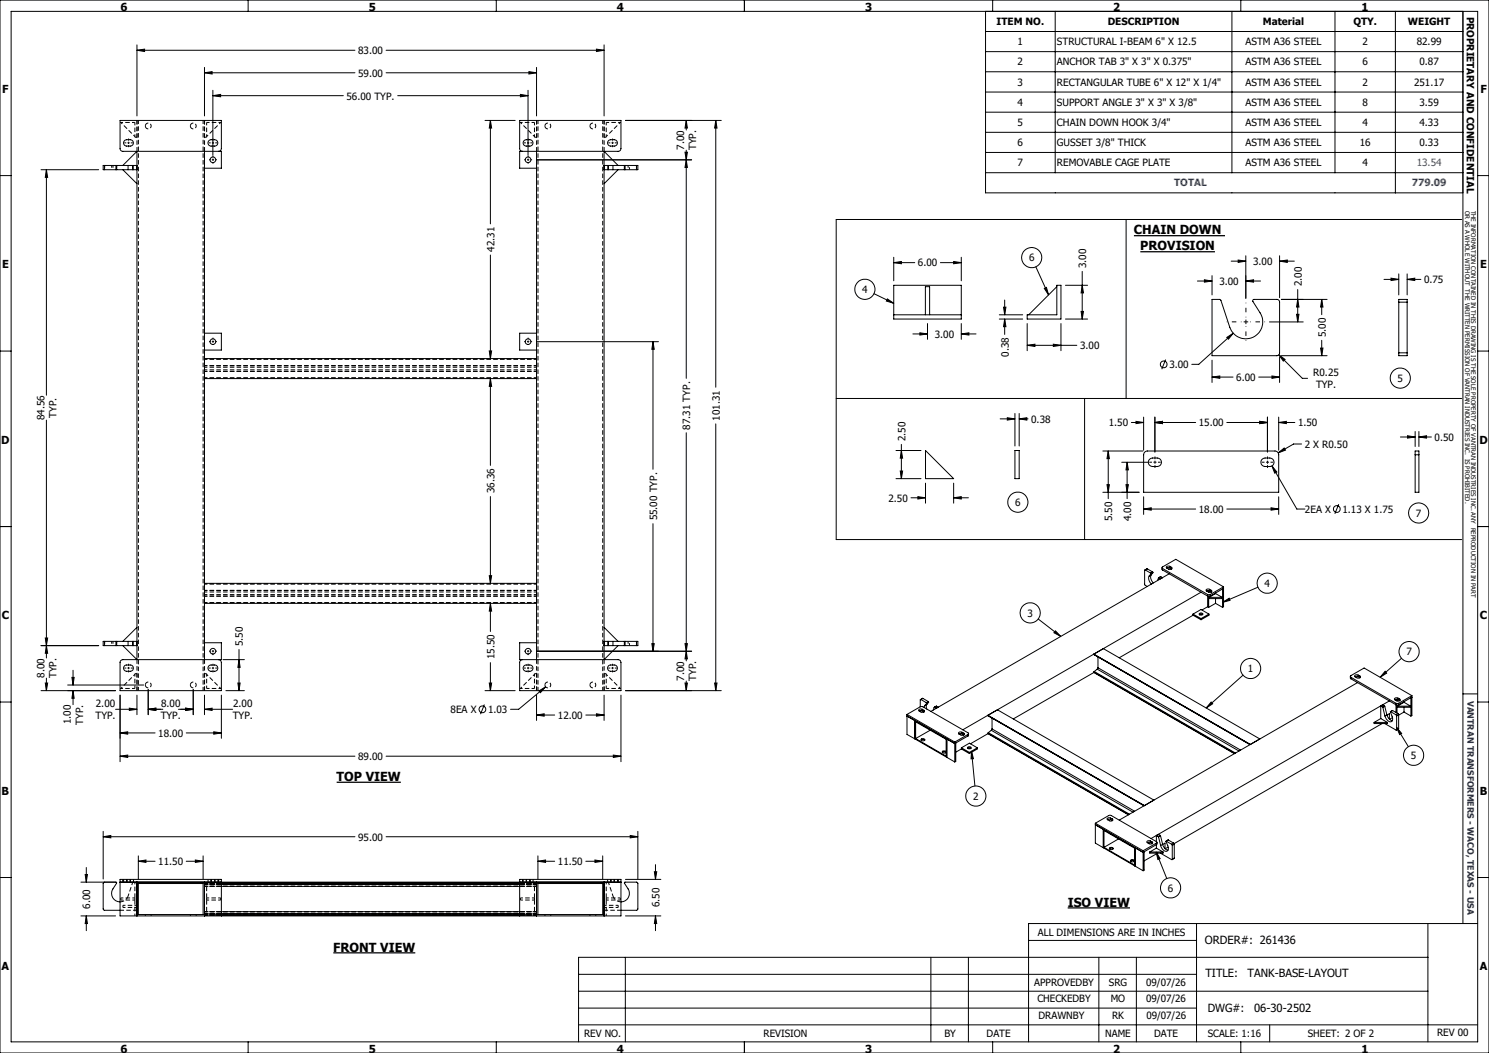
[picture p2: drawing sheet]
<svg xmlns="http://www.w3.org/2000/svg" width="420mm" height="297mm" viewBox="0 0 420 297" stroke-linecap="round" stroke-linejoin="round" font-family="sans-serif">
<g fill="none" stroke="#000" stroke-width=".28" stroke-dasharray="1.3 .6" stroke-dashoffset=".4" stroke-linecap="butt">
<path d="M34.7 248v.8M34.7 248.8v-.8M34.9 248v.8M35.8 248.8v-.8M36.8 248.8v-.8M37.6 248.8v-.8M58.7 248v.8M59.6 248.8v-.8M60.6 248.8v-.8M61.5 248.8v-.8M61.7 248.8v-.8M61.7 248v.8"/>
<path d="M147.4 248.8v-.8M147.4 248v.8M147.6 248v.8M148.5 248v.8M148.5 248.8v-.8M149.5 248v.8M149.5 248.8v-.8M150.4 248.8v-.8M171.4 248v.8M172.3 248v.8M172.3 248.8v-.8M173.3 248v.8"/>
<path d="M173.3 248.8v-.8M174.2 248.8v-.8M174.4 248v.8M174.4 248.8v-.8"/>
</g>
<g fill="none" stroke="#000" stroke-width=".28" stroke-dasharray="1.3 .6" stroke-dashoffset=".5" stroke-linecap="butt">
<path d="M33.9 34.5h4.1M38 34.5v4.2M58.3 34.5h4.2M58.3 38.7v-4.2M146.6 34.5h4.2M150.8 34.5v4.2M171 34.5h4.2M171 38.7v-4.2M151.4 101.3h-93.7M151.4 106.6h-93.7M151.4 103.6h-93.7M151.4 103.1h-93.7"/>
<path d="M151.4 104.3h-93.7M151.4 104.8h-93.7M151.4 164.7h-93.7M151.4 170h-93.7M151.4 167h-93.7M151.4 166.5h-93.7M151.4 167.7h-93.7M151.4 168.1h-93.7M38 194.2h-4.1M38 190v4.2M58.3 194.2v-4.2M62.5 194.2h-4.2"/>
<path d="M150.8 194.2h-4.2M150.8 190v4.2M171 194.2v-4.2M175.2 194.2h-4.2M36.1 252.7l1.3-3.8M151.4 257.1h-93.7M151.4 250h-93.7M151.4 257.7h-93.7M151.4 249.5h-93.7M151.4 258h-93.7M151.4 249.2h-93.7M151.4 258.2h-93.7"/>
<path d="M151.4 248.9h-93.7M172.9 252.7l-1.3-3.8"/>
</g>
<g fill="none" stroke="#000" stroke-width=".28" stroke-dasharray="1.3 .6" stroke-dashoffset=".2" stroke-linecap="butt">
<path d="M38.6 38.7v-4.8M39 33.9v160.9M57.3 33.9v160.9M57.7 33.9v4.8M151.4 38.7v-4.8M151.8 33.9v160.9M170 33.9v160.9M170.4 33.9v4.8M38.6 194.8v-4.8M57.7 190v4.8M151.4 194.8v-4.8M170.4 190v4.8"/>
<path d="M33.9 256.7h4.7M62.5 257.7h-4.8M62.5 258.2h-4.8M62.5 258h-4.8M62.5 248.9h-4.8M62.5 249.2h-4.8M62.5 249.5h-4.8M62.5 257.1h-4.8M62.5 250h-4.8M146.6 257.7h4.8M151.4 258.2h-4.8M151.4 258h-4.8"/>
<path d="M151.4 248.9h-4.8M151.4 249.2h-4.8M151.4 257.7h-4.8M151.4 249.5h-4.8M151.4 257.1h-4.8M151.4 250h-4.8M175.2 256.7h-4.8"/>
</g>
<g fill="none" stroke="#000" stroke-width=".28" stroke-dasharray="1.3 .6" stroke-dashoffset=".6" stroke-linecap="butt">
<path d="M29.5 46.6v1.2M31.5 46.6v1.2M31.9 46.6v1.2M32.9 46.6v1.2M176.2 46.6v1.2M177.2 46.6v1.2M177.5 47.8v-1.2M179.5 46.6v1.2M29.5 180.9v1.2M31.5 180.9v1.2M31.9 180.9v1.2M32.9 180.9v1.2"/>
<path d="M176.2 180.9v1.2M177.2 180.9v1.2M177.5 182.1v-1.2M179.5 180.9v1.2M34.1 253.9h3.9M34.1 253.3h3.9M34.7 255.3h3.9M34.7 255.9h3.9M38 258.3v-9.5M58.3 258.3v-9.5M58.3 253.9h4M58.3 253.3h4"/>
<path d="M146.8 253.3h4M146.8 253.9h4M150.8 258.3v-9.5M171 258.3v-9.5M171 253.3h4M171 253.9h4M174.4 255.3h-4M174.4 255.9h-4"/>
</g>
<g fill="none" stroke="#000" stroke-width=".28" stroke-dasharray="1.3 .6" stroke-linecap="butt">
<path d="M38 38.7h.6M41 35.5a.82 .82 0 0 1 1.2-.7 .82 .82 0 0 1 .1 1.4 .82 .82 0 0 1-1.3-.5v-.2M53.7 35.5a.82 .82 0 0 1 1.2-.7 .82 .82 0 0 1 .1 1.4 .82 .82 0 0 1-1.3-.5v-.2M57.7 38.7h.6M150.8 38.7h.6M153.7 35.5a.82 .82 0 0 1 1.2-.7 .82 .82 0 0 1 .1 1.4 .82 .82 0 0 1-1.3-.5v-.2M166.4 35.5a.82 .82 0 0 1 1.2-.7 .82 .82 0 0 1 .1 1.4 .82 .82 0 0 1-1.3-.5v-.2M170.4 38.7h.6M38.6 190h-.6M41 193.2a.82 .82 0 0 1 1.2-.7 .82 .82 0 0 1 .1 1.3 .82 .82 0 0 1-1.3-.5v-.1M53.7 193.2a.82 .82 0 0 1 1.2-.7 .82 .82 0 0 1 .1 1.3 .82 .82 0 0 1-1.3-.5v-.1M58.3 190h-.6"/>
<path d="M151.4 190h-.6M153.7 193.2a.82 .82 0 0 1 1.2-.7 .82 .82 0 0 1 .1 1.3 .82 .82 0 0 1-1.3-.5v-.1M166.4 193.2a.82 .82 0 0 1 1.2-.7 .82 .82 0 0 1 .1 1.3 .82 .82 0 0 1-1.3-.5v-.1M171 190h-.6M34.1 253.3v.6M34.7 255.3v.6M37.6 248.8l-.2 .1M38 253.3v.6M41 257.9v.4M42.6 258.3v-.4M53.7 257.9v.4M55.3 258.3v-.4"/>
<path d="M58.3 253.3v.6M59.3 257.7v.6M60.9 258.3v-.6M62.3 253.3v.6M146.8 253.3v.6M148.2 257.7v.6M149.8 258.3v-.6M150.8 253.3v.6M153.7 257.9v.4M155.3 258.3v-.4M166.4 257.9v.4M168 258.3v-.4"/>
<path d="M171 253.3v.6M171.5 248.8l.1 .1M174.4 255.3v.6M175 253.3v.6"/>
</g>
<path d="M38.6 33.9v8.8M57.7 33.9v8.8M151.4 33.9v8.8M170.4 33.9v8.8M38.6 186v8.8M57.7 186v8.8M151.4 186v8.8M170.4 186v8.8M36.1 252.7l-.7 1.1-1.5 .6M172.9 252.7l.8 1.1 1.5 .6" fill="none" stroke="#000" stroke-width=".28" stroke-dasharray="1.3 .6" stroke-dashoffset=".1" stroke-linecap="butt"/>
<g fill="none" stroke="#000" stroke-width=".28">
<path d="M0 0h420v297h-420zM3.1 3.2h413.7v290.7h-413.7zM38.6 14.2l2.2-.3v.6zM38.6 12.7v20M38.6 14.2h61.5M57.7 19v13.7M70 0v3.2M108.9 14.2h61.5M140 0v3.2M151.3 19v13.7M168.2 13.9l2.2 .3-2.2 .3zM170.4 12.7v20"/>
<path d="M210 0v3.2M278 3.2v51.2h134.6M278 8.9h134.6M278 14.6h134.6M280 0v3.2M297.6 3.2v45.5M347.5 3.2v45.5M350 0v3.2M376.6 3.2v45.5M393.6 3.2v51.2M412.6 3.2v257.3M35.1 39.7l.6-.3h1a.9 .9 0 0 1 .9 .9 .9 .9 0 0 1-.9 .9h-1.1l-.5-.2-.2-.5z"/>
<path d="M57.7 20.5l2.1-.3v.7zM57.7 20.5h42.4M58.9 39.7l.6-.3h1a.9 .9 0 0 1 1 .9 .9 .9 0 0 1-1 .9h-1.1l-.5-.2-.2-.5zM60 27l2.2-.4v.7zM60 25.5v18.3M60 27h36.8M108.9 20.5h42.4M112.2 27h36.7M136.8 34h8.5M138.3 34l.4 2.1h-.7zM138.3 34v29.1M146.8 26.6l2.1 .4-2.1 .3z"/>
<path d="M147.8 39.7l.6-.3h1a.9 .9 0 0 1 1 .9 .9 .9 0 0 1-1 .9h-1.1l-.5-.2-.2-.5zM148.9 25.5v18.3M149.2 20.2l2.1 .3-2.1 .4zM171.6 39.7l.7-.3h.9a.9 .9 0 0 1 1 .9 .9 .9 0 0 1-1 .9h-1.1l-.5-.2-.2-.5zM176.4 34h27M193.6 34l.3 2.1h-.7zM193.6 34v2.7M201.9 34l.3 2.1h-.6zM201.9 34v75.2M278 20.2h134.6M278 26h134.6M278 31.6h134.6"/>
<path d="M278 37.3h134.6M0 49.5h3.1M11.6 47.9h16.2M13.1 47.9l.3 2.1h-.6zM13.1 47.9v63.6M29.5 46.7h-.4v1.2h.4M29.5 46.7h3.2M29.5 47.9h3.2M29.5 46.7v1.2M32.7 47.9h.2M32.7 46.7h.2M32.7 46.7v1.2"/>
<path d="M32.9 47.9h3.2M32.9 46.7h3.2M32.9 46.7v1.2M34.6 46.7l4-4v143.4l-4-4M34.6 47.9l4 3.9M36.1 46.7h1.3M36.1 47.9h1.3M36.1 46.7v1.2M37.4 47.9h.2M37.4 46.7h.2M37.4 46.7v1.2M37.6 46.7h1"/>
<path d="M37.6 47.9h1M37.6 46.7v1.2M57.7 42.7v143.4M61.6 42.7l.6-.2 .2-.6v-7.9h-28.5v8l.4 .6 28.1 .1v4.7h-4.7M147.4 42.7l-.5-.2-.3-.5v-8h28.6v7.9l-.4 .7-28.2 .1v4.7h4.7M151.3 42.7v143.4M151.3 45.1h43.8M170.4 46.7h1M170.4 47.9h1M171.4 46.7h.2M171.4 47.9h.2M171.4 46.7v1.2"/>
<path d="M171.6 46.7v1.2M171.6 46.7h1.3M171.6 47.9h1.3M172.9 46.7h3.2M172.9 47.9h3.2M172.9 46.7v1.2M174.3 46.7l-3.9-4v143.4l3.9-4M174.3 47.9l-3.9 3.9M176.1 46.7h.2M176.1 47.9h.2M176.1 46.7v1.2M176.3 46.7v1.2"/>
<path d="M176.3 46.7h3.2M176.3 47.9h3.2M179.5 46.7h.4v1.2h-.4M179.5 46.7v1.2M193.2 42.9h.7l-.3 2.2zM193.6 45.1l.3 2.1h-.7zM193.6 42.4v64.3M278 43h134.6M278 48.7h134.6M416.8 49.5h3.2M138.3 71.9v29.2M252.1 74.1l2.1-.3v.6z"/>
<path d="M252.1 72.6v6.6M252.1 74.1h5.9M265.3 74.1h5.8M269 73.8l2.1 .3-2.1 .3zM271.1 72.6v6.6M292.2 75.2l3.6 8M305.3 76.5v13.5M317.6 61.9v50.5M337.7 79.3h4.2M339.7 78.9l2.2 .4-2.2 .3zM341.9 77.7v5.5M347.3 73.7h4.1"/>
<path d="M349.2 73.3l2.2 .4-2.2 .3zM351.4 79.3l2.2-.4v.7zM351.4 72.1v12M351.4 79.3h4.2M360.9 73.7l2.2-.4v.7zM360.9 72.1v11.9M360.9 73.7h4.2M390.4 78.8h4.1M392.4 78.5l2.1 .3-2.1 .3zM394.5 77.3v5.9M396.9 78.8l2.2-.3v.6zM396.9 77.3v5.9"/>
<path d="M396.9 78.8h3.9M412.3 61.9h-176.4v90.3h176.4M0 99h3.1M57.7 94h4.7v4.7h-4.7M138 99h.7l-.4 2.1zM151.3 94h-4.7v4.7h4.7M151.3 96.4h34.4M184.2 96.4l.3 2.1h-.6zM184.2 96.4v36M246.5 82.8l5.6 2.7M250.3 84.3l1.8 1.2-2.1-.6zM252.1 80.5h19v9.5h-19z"/>
<path d="M252.1 88.8h19M257.5 94.2h4.1M259.5 93.9l2.1 .3-2.1 .3zM261 88.8v-7.9h1.2v7.9M261.6 91.3v4.4M271.1 94.2l2.2-.3v.6zM271.1 91.3v4.4M271.1 94.2h4.2M281.9 90h6.6M281.9 88.8h6.6M283.1 86.6h.6l-.3 2.2zM283.4 90l.3 2.1h-.6z"/>
<path d="M283.4 84.6v4.2M283.4 90v4.3M289.7 97.4l2.2-.3v.6zM289.7 88.8h8.4v-8.3h1.2v9.5h-9.6zM289.7 91.3v7.6M289.7 97.4h14M294.6 81.3l.6-.2 .6 2.1zM297.1 97.1l2.2 .3-2.2 .3zM298.1 80.9l-7.9 7.9M299.3 91.3v7.6M300.5 90h6.3M300.5 80.5h6.3"/>
<path d="M304.9 87.8h.7l-.3 2.2zM305.3 80.5l.3 2.1h-.7zM341.9 84.5l2.4 .1 2.6 7.7a4.8 4.8 0 0 0 6.6 2.8 4.8 4.8 0 0 0 1.9-6.9l-2.1-3.2 .2-.5h6.8l.6 .4v14.8l-.3 .5-18.7 .1zM346 95.2l1.9-1.2-1.4 1.7zM347.9 94l-9.8 8.8h-1.9M358.1 90.8h9.5M361.4 84.5h12.9M365.7 88.6h.7l-.4 2.2zM366 84.5l.4 2.1h-.7zM366 81.7v9.1M372.5 98.2h.7l-.4 2.1zM372.8 84.5l.4 2.1h-.7z"/>
<path d="M372.8 84.5v4.3M372.8 96v4.3M394.5 99.5v.8h2.4v-.8M394.5 85.2v-.7h2.4v.7M394.5 85.2v14.3M394.5 99.5h2.4M394.5 85.2h2.4M396.9 85.2v14.3M416.8 99h3.2M13.1 118.5v67.1M57.7 101.1h93.6M57.7 106.8h93.6"/>
<path d="M138.3 106.8l.4 2.2h-.7zM138.3 106.8v24.5M201.9 119.6v75.2M235.9 112.4h176.4M282.1 118.1h4.2M284.1 117.8l2.2 .3-2.2 .4zM286.3 116.6v9.2M287.5 118.1l2.1-.3v.7zM287.5 116.6v9.2M287.5 118.1h2.5M305.9 112.4v39.8M319.1 119.2h3.5"/>
<path d="M320.4 118.8l2.2 .4-2.2 .3zM322.6 117.6v9.4M325.8 119.2l2.1-.4v.7zM325.8 117.6v9.9M325.8 119.2h11.5M328.8 101.4l-1.1 2.7M341.9 106.4l2.2-.4v.7zM341.9 101.6v6.3M341.9 106.4h5.9M346 119.2h11.5M355 106.4h5.9M355.4 118.8l2.1 .4-2.1 .3z"/>
<path d="M357.5 117.6v9.9M358.8 106l2.1 .4-2.1 .3zM360.7 119.2l2.1-.4v.7zM360.7 117.6v9.4M360.7 119.2h4.5M360.7 100.1l1.8 1.3-.5 .4zM360.7 100.1l6.6 6.6h1.5M360.9 100.8v7.1M361.4 100.3h12.9M193.6 122.1v64.3M252.7 135h7.1M252.7 127.1h7.1"/>
<path d="M253.9 132.9h.7l-.4 2.1zM254.2 127.1l.4 2.1h-.7zM254.2 125.3v9.7M261.1 127.1l7.9 7.9h-7.9zM261.1 136.3v5.6M269 136.3v5.6M286.3 127.1h1.2v7.9h-1.2zM311.1 138.8h10.2M311.1 127.2h11.3M312.2 136.7h.7l-.3 2.1zM312.6 127.2l.3 2.2h-.7zM312.6 127.2v13.4"/>
<path d="M316.4 130.4h7.4M317.6 136.7h.7l-.4 2.1zM317.9 130.4l.4 2.1h-.7zM317.9 130.4v10.2M322.8 127.6l.7-.4h36.1a1.07 1.07 0 0 1 1.1 1.1v10.5h-38.1v-10.5zM324.1 129.7l.6-.4 1.7-.1a1.2 1.2 0 0 1 1.2 1.2 1.2 1.2 0 0 1-1.2 1.2l-1.5-.1a1.18 1.18 0 0 1-.8-1.8zM355.9 129.7l.6-.4 1.7-.1a1.2 1.2 0 0 1 1.2 1.2 1.2 1.2 0 0 1-1.2 1.2l-1.5-.1a1.18 1.18 0 0 1-.8-1.8zM358.8 131.4l1.4 1.7-.6 .4zM358.8 131.4l7 12.2h2.3M360.5 127.7l1.7-1.3 .4 .6zM367.1 125.2h-2.2l-4.4 2.5M395 123.3h4.2"/>
<path d="M397 122.9l2.2 .4-2.2 .3zM399.2 128.3v-1.1h1v1.1M399.2 128.3v10.5h1v-10.5M399.2 121.7v4.2M399.2 128.3h1M400.2 123.3l2.2-.4v.7zM400.2 121.7v4.2M400.2 123.3h3.6M0 148.5h3.2M138.3 140v24.5M184.2 147.7v36M257 140.4h4.1"/>
<path d="M258.9 140.1l2.2 .3-2.2 .4zM269 140.4l2.1-.3v.7zM269 140.4h4.2M322.6 143.6l2.1-.4v.7zM322.6 140.1v5M322.6 143.6h14.7M330 159.7a.53 .53 0 0 0-.7-.1 .53 .53 0 0 0-.2 .6l.5 .3a.49 .49 0 0 0 .7 .2 .49 .49 0 0 0 .1-.7M330 159.7l.4 .3M330 159.7v.5M346 143.6h14.7M358.5 143.2l2.2 .4-2.2 .3zM360.7 140.1v5"/>
<path d="M377.6 142.2l-1.1 2.7M416.8 148.5h3.2M12.8 179.9h.6l-.3 2.2zM38.6 176.9l-4 4M57.7 170.2h93.6M57.7 164.5h93.6M138 162.4h.7l-.4 2.1zM138.3 170.2l.4 2.2h-.7zM138.3 170.2v7.9M170.4 176.9l3.9 4M292.8 174.6l6.4 4.9M297.7 177.9l1.5 1.6-1.9-1z"/>
<path d="M323.5 160.4h.1M323.6 160.4l-.7 .4M323.6 160.4l1.5 .9M324.2 162.5a1.94 1.94 0 0 0 .6 2.2M324.6 161.6l-1.7-.8v4l.7 .6M324.6 161.6v.3M324.6 161.9l-.4 .6M324.7 162.1a1.94 1.94 0 0 0 .6 2.3M324.7 162.1l-.5 .4M325.1 161.3l.1 .2M325.1 161.3l-.5 .3M325.2 161.5l-.6 .4"/>
<path d="M325.2 161.5l-.5 .6M326.8 163h.1M326.8 163l-.3 .8M327.4 162.7l-.6 .3M327.4 162.7l.5 .2-.6 .4-.5-.3M327.8 160.1l.1 .7M327.9 160.3l-.1-.3 3.8-2.2 13.5 7.7M327.9 160.8l12.7 7.3h.8M327.9 160.3l12.7 7.4M327.9 160.3v.5M329.1 160.2h.9M329.8 161.9l-67.2 38.8"/>
<path d="M330 160.2l.4 .2M330.4 160v.4M330.4 160.4l.1 .1M336.5 173.5l-20.8 12M336.5 173.2l2.3-1.3 2.2 1.3M336.5 173.2l2.3 1.3M336.5 173.5l2.3 1.3M336.5 173.2v.3M338.3 173a.45 .45 0 0 1 .6-.2 .45 .45 0 0 1 .2 .6 .47 .47 0 0 1-.5 .1 .47 .47 0 0 1-.3-.5zM338.3 173.4l.3-.2 .6 .2M338.8 167l-67.2 38.8M338.8 174.5v.3"/>
<path d="M340.6 167.7h.8M340.6 166.6v.3M340.6 167.7v3.4M340.6 171.1l-1.5 .9M340.6 171.1l.3 .2M340.9 166.6v.4M340.9 168.2v3.1M341 173.2l-2.2 1.3M341 173.2v.3l-2.2 1.3M341 168.5v.3h3.8v-.3M341 168.5h3.8M341.2 166.2a.49 .49 0 0 0-.7-.2 .49 .49 0 0 0-.1 .7l.4 .3a.52 .52 0 0 0 .6 .1 .52 .52 0 0 0 .3-.6"/>
<path d="M341.2 166.6l-.9 .1M341.2 166.6l.5 .3M341.2 166.2l.5 .3M341.2 166.2v.4M341.4 167.7v.4M341.4 168.1l3.7-2.2-.3 .2v5.2M341.7 166.5v.4M341.7 166.9v.1M342.9 167.2v.2M342.9 168.8v1.4M342.9 170.2l-2 1.1M342.9 170.2l1.9 1.1"/>
<path d="M342.9 167.4l1.9 1.1M342.9 167.4l-1.9 1.1M344.8 169.9l1.9-1.2 .3 .6zM345.1 165.5l-3.7 2.2M345.1 165.5v5.6l-.3 .2M354.8 165.6l-10 4.3M0 198h3.1M11.6 194.8h21M11.6 182.1h16.2M12.8 192.6h.6l-.3 2.2zM13.1 182.1l.3 2.2h-.6zM13.1 191.3v3.5"/>
<path d="M19.1 193.2h21.4M20.3 191.1h.6l-.3 2.1zM20.6 194.8l.3 2.2h-.6zM20.6 189.1v4.1M20.6 194.8v4M29.5 180.9h-.4v1.2h.4M29.5 182.1h3.2M29.5 180.9h3.2M29.5 180.9v1.2M32.7 182.1h.2M32.7 180.9h.2M32.7 180.9v1.2"/>
<path d="M32.9 182.1h3.2M32.9 180.9h3.2M32.9 180.9v1.2M33.9 196.1v18.7M35.1 187.8l.5-.2h1.1a.88 .88 0 0 1 .9 .9 .88 .88 0 0 1-.9 .8h-1.1l-.5-.2-.2-.5zM36.1 182.1h1.3M36.1 180.9h1.3M36.1 180.9v1.2M36.5 199.7l2.1 .4-2.1 .3zM37.4 182.1h.2M37.4 180.9h.2M37.4 180.9v1.2"/>
<path d="M37.6 182.1h1M37.6 180.9h1M37.6 180.9v1.2M38.6 196.1v5.5M41.8 194.5v7.1M52.4 199.7l2.1 .4-2.1 .3zM54.5 194.5v7.1M57.7 181.3h4.7v4.8l-28.1 .1-.4 .5v8.1h28.5v-7.9a.78 .78 0 0 0-.8-.8M57.7 196.1v5.5M58.9 187.8l.5-.2h1.1a.88 .88 0 0 1 1 .9 .88 .88 0 0 1-1 .8h-1.1l-.5-.2-.2-.5zM62.4 196.1v12.1M62.9 186.1h6"/>
<path d="M63.7 194.8h5.2M67.1 192.6h.6l-.3 2.2zM67.4 186.1l.3 2.1h-.6zM67.4 183.2v11.6M136.6 198.7l-1.1 2.7M136.8 194.8h8.5M138 192.6h.7l-.4 2.2zM138.3 186.9v7.9M147.8 187.8l.5-.2h1.1a.88 .88 0 0 1 1 .9 .88 .88 0 0 1-1 .8h-1.1l-.5-.2-.2-.5zM151.3 181.3h-4.7v4.8h27.9a.73 .73 0 0 1 .7 .8v7.9h-28.6v-8.1l.2-.4 .6-.2M151.3 196.1v7.1M151.3 183.7h43.8"/>
<path d="M152 194.9l1.9-1.2-1.5 1.7zM153.9 193.7l-7.6 6.4h-2.3M170.4 196.1v7.1M170.4 182.1h1M170.4 180.9h1M171.4 182.1h.2M171.4 180.9h.2M171.4 180.9v1.2M171.6 187.8l.5-.2h1.1a.88 .88 0 0 1 1 .9 .88 .88 0 0 1-1 .8h-1.1l-.5-.2-.2-.5zM171.6 182.1h1.3M171.6 180.9h1.3M171.6 180.9v1.2"/>
<path d="M172.9 182.1h3.2M172.9 180.9h3.2M172.9 180.9v1.2M175.2 196.1v18.7M176.1 182.1h.2M176.1 180.9h.2M176.1 180.9v1.2M176.3 180.9v1.2M176.3 182.1h3.2M176.3 180.9h3.2M176.4 194.8h27M179.5 180.9h.4v1.2h-.4"/>
<path d="M179.5 180.9v1.2M183.9 181.5h.6l-.3 2.2zM193.2 181.5h.7l-.3 2.2zM193.2 192.6h.7l-.3 2.2zM193.6 183.7l.3 2.1h-.7zM193.6 192.1v2.7M201.6 192.6h.6l-.3 2.2zM259.6 199.4h.7l12.7 7.3 .2 .1-.2 .3M259.6 199.4l-3.8 2.1M259.8 197.3l-.2 .1v2M259.8 197.3l1.5 .9M260.3 197l-.7 .3"/>
<path d="M260.3 197l-.5 .3M260.3 197l1.5 .9M260.9 199l-.2 .6M261.3 198.2l.1 .2M261.4 198.4l-.5 .6M261.4 198.6l-.1 .4 .1 1M261.4 198.6l-.5 .4M261.8 197.9l.1 .2M261.8 197.9l-.5 .3M261.9 198.1l-.5 .3M261.9 198.1l-.5 .5M263.5 199.5l-.3 .8"/>
<path d="M264.1 199.2h.1M264.1 199.2l.5 .3-.5 .3-.6-.3M264.1 199.2l-.6 .3M308.5 184.6h.1M308.5 184.6l44.1 25.4M308.5 189.7l-22.7 13.1M308.5 189.6v.1M308.5 189.7l39.7 22.9M308.5 189.6l39.8 22.9M308.6 189.4l-.1 .2M308.6 189.4l39.9 23M309.5 188.7l-.9 .7"/>
<path d="M309.5 188.7l40 23.1M309.7 188.3l-.2 .4M309.7 185.3v3M309.7 188.3l40.2 23.3M311.2 182.9l44.2 25.5-2.7 1.6-44.2-25.4M341.6 198l.5 .5-1.9 1.2zM350.6 190.4l-10.4 9.3M380.9 190.8l.1 .6M381 191l-.1-.1 .1-.3 3.8-2.2 13.5 7.8M381 191.4l12.8 7.4h.7M381 191l12.8 7.4M381 191v.4"/>
<path d="M382.9 192.5l-67.2 38.8M383.1 190.4a.49 .49 0 0 0-.7-.2 .49 .49 0 0 0-.1 .7l.4 .3a.49 .49 0 0 0 .7 .1 .49 .49 0 0 0 .2-.6M383.1 190.8l-.9 .1M383.1 190.4l.5 .3M383.1 190.4v.4M383.1 190.8l.5 .3M383.6 190.7v.4M383.6 191.1v.1M389.5 199.1v3.6M389.5 199.1l.5 .3M390 199.4l.1 .1M390.1 199.5l.5 2.4"/>
<path d="M390.5 199.1l.1 .1M390.5 199.1l-.5 .3M390.5 199.1l-.5-.3-.5 .3M390.6 199.2l-.5 .3M390.6 199.2l.6 2.4M390.7 189.3l.4 .6-1.8 1.1zM391.9 197.7l-67.2 38.8M393.8 198.4h.7M393.8 197.2v.4M393.8 198.4v2.5M394.1 197.2v.5M394.1 198.9v2.2"/>
<path d="M394.2 199.2v.3h3.7v-.3M394.2 199.2h3.7M394.3 196.9a.52 .52 0 0 0-.6-.1 .52 .52 0 0 0-.3 .5l.1 .1M394.3 197.3l-.8 .1M394.3 196.9l.5 .3M394.3 196.9v.4M394.3 197.3l.5 .3M394.5 198.4v.4M394.5 198.8l3.8-2.2-.3 .2v5.2M394.8 197.2a.41 .41 0 0 1 0 .6 .41 .41 0 0 1-.6-.1l-.7-.3M394.8 197.2v.4M394.8 197.6h.1"/>
<path d="M395.3 185.7l-6 5.3M396 197.9v.2M396 199.5v1.3M396 198.1l1.9 1.1M396 198.1l-1.8 1.1M398.3 196.2l-3.8 2.2M398.3 196.2v5.6l-.3 .2M412.6 195.7h4.2M416.8 198h3.2M32.6 200.1h6M33.9 206.7l2.1-.3v.7zM33.9 213.3l2.1-.3v.6z"/>
<path d="M33.9 206.7h9.8M33.9 213.3h66.2M41.8 200.1l2.2-.4v.7zM41.8 200.1h4.1M50.3 200.1h4.2M52.5 206.7h9.9M57.7 200.1l2.1-.4v.7zM57.7 200.1h7.9M60.3 206.4l2.1 .3-2.1 .4zM108.9 213.3h66.3M151.3 201.7l2.2-.4v.7zM151.3 201.7h5.2"/>
<path d="M165.2 201.7h5.2M168.2 201.3l2.2 .4-2.2 .3zM173 213l2.2 .3-2.2 .3zM255.8 201.5l13.5 7.8M255.8 201.5v5.6l2.3 1.3M258.1 208.4v-5.2l-2.3-1.2 13.5 7.7M258.1 208.4l11.2 6.5M258.3 203.6l8.6 4.9v4.8l-8.6-5zM259.6 200.4v.3M259.8 208.8a.72 .72 0 0 1 1 0M259.9 208.4a.45 .45 0 0 1 .6-.1 .45 .45 0 0 1 .2 .6 .45 .45 0 0 1-.6 .1 .45 .45 0 0 1-.2-.6zM260.1 200.1a.49 .49 0 0 0-.6-.2 .49 .49 0 0 0-.2 .7"/>
<path d="M260.1 200.5h-.8M260.1 200.1l.5 .2M260.1 200.1v.4M260.1 200.5l.5 .3M260.6 200.3a.43 .43 0 0 1-.1 .6 .43 .43 0 0 1-.6 0l-.6-.3M260.6 200.3v.5M260.6 200.8h.1M262.4 205.9l-4.1 2.4M265.8 212.2a.72 .72 0 0 1 1 0M265.9 211.9a.45 .45 0 0 1 .6-.2 .45 .45 0 0 1 .2 .6 .45 .45 0 0 1-.6 .2 .45 .45 0 0 1-.2-.6zM267.1 208.4v5.2M269.3 209.3v5.6"/>
<path d="M269.3 209.7l.3-.1v5.1l-.3 .2M271.2 211.2l-1.6 1M271.2 210.9l2.2 1.3M271.2 211.2l2.2 1.3M271.2 210.9v.3M271.2 210.9l2.2-1.3 2.3 1.3M271.4 206.5a.49 .49 0 0 0-.7-.1 .49 .49 0 0 0-.2 .6M271.4 207h-.9M271.4 206.5l.5 .3M271.4 206.5v.5M271.4 207l.5 .3M271.9 206.8a.49 .49 0 0 1-.2 .7 .49 .49 0 0 1-.7-.2l-.5-.3"/>
<path d="M271.9 206.8v.5M271.9 207.3h.1M273 210.7a.45 .45 0 0 1 .6-.2 .45 .45 0 0 1 .2 .6 .47 .47 0 0 1-.6 .1 .47 .47 0 0 1-.2-.5zM273 211.1l.4-.2 .5 .2M273 207.1l-3.7 2.2M273 207.1v.5M273 207.6l-3.7 2.1M273.2 206.9l-.2 .7M273.4 212.2v.3M274 211.9l.6 2.1h-.7zM274 211.9l1 9.8M275.7 210.9l-2.3 1.3"/>
<path d="M275.7 210.9v.3l-2.3 1.3M278.7 201.8v.1M278.7 201.8l44.1 25.5M278.7 206.9l-5 2.9M278.7 206.8v.1M278.7 206.9l39.6 22.9M278.7 206.8l39.7 23M278.8 206.7l-.1 .1M278.8 206.7l39.8 23M279.6 206l-.8 .7M279.6 206l40 23.1M279.8 205.6l-.2 .4"/>
<path d="M279.8 202.5v3.1M279.8 205.6l40.2 23.2M281.3 200.2l44.2 25.5-2.7 1.5-44.1-25.4M387.6 203.8v.3h3.7v-.3M387.6 203.8h3.7M389.5 202.7l1.8 1.1M389.5 202.7l-1.9 1.1M389.9 204.1l-58.7 33.8M390.6 204.1l3.2 1.8 .1-.1M391.2 201.6a2.22 2.22 0 0 0 1.5 1.7M391.2 201.6l-.6 .3M391.2 201.7l.7-.4v1.5"/>
<path d="M392.7 200.4h.1M392.8 202.4l-.9 .5M392.8 200.4l-.6 .3M392.8 200.4l1.5 .9M393.8 201.6l.1 .3M393.8 201.6l-1.6-.9 .4 1.3a.88 .88 0 0 1 .2 1.1 .88 .88 0 0 1-1 .4l-.7-.6-.5-1M393.9 205.2l1.5 1.7-.6 .3zM393.9 201.9v3.9M393.9 205.2l3.4 5.4M394.3 201.3l.2 .3M394.3 201.3l-.5 .3M394.5 205.5l-.6 .4"/>
<path d="M394.5 201.6v3.9M394.5 201.6l-.6 .3M394.5 205.5l-.6 .3M396 200.8l2 1.2M396 200.8l-1.5 .9M29.1 236l2.2-.3v.6zM29.1 234.5v13.4M29.1 236h71M108.9 236h71M177.8 235.7l2.1 .3-2.1 .3zM179.9 234.5v13.4M309 232.2l3.7-2.2 .5-.1 13 7.5"/>
<path d="M309 232.2v5.6l13.4 7.8M309 232.2l13.4 7.8M309 232.6l13.4 7.8M311.2 233.9v5.2M311.4 234.2l8.6 5v4.8l-8.6-5zM312.9 239.2a.54 .54 0 0 1 .6-.2 .54 .54 0 0 1 .4 .5 .57 .57 0 0 1-1-.3zM312.9 239.4l.5-.2 .6 .2M313.3 230.7a.5 .5 0 0 0-.7-.1 .5 .5 0 0 0-.2 .6M313.3 231.2h-.9M313.3 230.7l.5 .3M313.3 230.7v.5M313.3 231.2l.5 .2"/>
<path d="M313.8 231a.49 .49 0 0 1-.2 .7 .49 .49 0 0 1-.7-.2l-.5-.3M313.8 231v.4M313.8 231.4v.1M315.5 236.6l-4.1 2.4M320.2 239.1v5.2M322.4 240v5.6M324.5 237.2a.51 .51 0 0 0-.6-.1 .51 .51 0 0 0-.3 .6l.5 .3a.5 .5 0 0 0 .7 .1 .5 .5 0 0 0 .2-.6M324.5 237.6l-.9 .1M324.5 237.2l.5 .3M324.5 237.2v.4M324.5 237.6l.5 .3M325 237.5v.4"/>
<path d="M325 237.9h.1M326.2 237.4l.2 .2-.2 .2M326.2 237.8l-3.8 2.2M326.2 235.7v1.7M326.2 237.8v1.4M326.2 235.7l.5 .2M326.2 239.2l1.8 1.1M326.2 239.2l-1.9 1.1M326.4 237.6l-.2 .6-3.8 2.2M326.7 235.9l.1 .1M326.8 236l.6 2.5M327.2 235.6l.1 .1"/>
<path d="M327.2 235.6l-.5 .3M327.2 235.6l-.5-.3-.5 .4M327.3 235.7l-.5 .3M327.3 235.7l.6 2.5M327.9 238.2a1.99 1.99 0 0 0 1.6 1.6M327.9 238.2l-.5 .3M327.9 238.2l.7-.4v1.6M329 237.3l.4 1.2a.94 .94 0 0 1 .2 1 .94 .94 0 0 1-.8 .6 2.14 2.14 0 0 1-1.4-1.6M329 237.3l1.5 .8M329.5 238.9l-.9 .5M329.5 236.9l-.6 .3M329.5 236.9l-.5 .4"/>
<path d="M329.5 236.9l1.5 .9M330.5 238.1l.2 .3M330.7 238.4v4M331 237.8l.2 .3M331 237.8l-.5 .3M331.2 238.1l-.5 .3M331.2 238.1v3.9M0 247.5h3.1M22.8 248.8h10l.1 .3-1 1.6a2.38 2.38 0 0 0 2 3.7M22.8 258.3h9.8M24 246.7h.7l-.4 2.1zM24.3 258.3l.4 2.2h-.7z"/>
<path d="M24.3 244.7v4.1M24.3 258.3v4.2M29.5 248.8l-.4 .3 .1 7.5 4.7 .1M33.9 248.8h141.3M38.6 248.8v9.5M39 242.9l2.2-.3v.6zM39 249.2h18.3v8.7h-18.3zM39 241.4v6.5M39 242.9h4.7M52.5 242.9h4.8M55.1 242.6l2.2 .3-2.2 .3zM57.3 241.4v6.5"/>
<path d="M57.7 248.8v9.5M62.4 258.3v-10.3h-28.5v10.3h141.3v-10.3h-28.6v10.3M62.4 249.2h84.2M62.4 258h84.2M62.4 258.2h84.2M62.4 249h84.2M62.4 257.7h84.2M62.4 249.5h84.2M62.4 257.1h84.2M62.4 250h84.2M151.3 248.8v9.5M151.7 242.9l2.2-.3v.6z"/>
<path d="M151.7 249.2h18.3v8.7h-18.3zM151.7 241.4v6.5M151.7 242.9h4.8M165.2 242.9h4.8M167.8 242.6l2.2 .3-2.2 .3zM170 241.4v6.5M170.4 248.8v9.5M175.2 254.4a2.39 2.39 0 0 0 2-3.7l-1.1-1.6 .1-.3h3.4l.2 .2 .1 7.4-.3 .3h-4.4M176.4 248h10M176.4 258.3h10M184.6 245.9h.6l-.3 2.1zM184.9 258.3l.3 2.2h-.6z"/>
<path d="M184.9 243.9v4.1M184.9 258.3v4.2M318.9 242.6a.51 .51 0 0 1 .7-.2 .51 .51 0 0 1 .3 .6 .53 .53 0 0 1-.6 .1 .53 .53 0 0 1-.4-.5zM318.9 242.9l.5-.2 .6 .2M322.4 240.4l.3-.2v5.2l-.3 .2M324.3 240.3h3.7M324.3 240.3v.3h3.7v-.3M326.1 240.3l1.1 1.9-.6 .2zM326.1 240.3l3 7.5M326.6 240.6l-3.9 2.2M327.3 240.6l3.2 1.9 .2-.1M331.2 242l-.6 .5"/>
<path d="M331.2 242l-.5 .4M416.8 247.5h3.2M163.2 279.6h239.6M163.2 274.8h174.3M176.4 270v23.9M262.6 270v23.9M273.2 270v23.9M290.1 265.3h47.4M310 270v23.9M320.5 270v23.9M337.5 260.5v33.4M402.8 260.5v33.4"/>
<path d="M402.8 270h-239.6v23.9M416.8 260.5h-126.7v33.4M70 293.9v3.1M140 293.9v3.1M163.2 289.1h253.6M163.2 284.3h174.3M210 293.8v3.2M280 293.9v3.1M350 293.9v3.1M358.1 289.1v4.8"/>
<circle cx="60" cy="45.1" r=".79"/>
<circle cx="148.9" cy="45.1" r=".79"/>
<circle cx="291" cy="72.7" r="2.85"/>
<circle cx="60" cy="96.4" r=".79"/>
<circle cx="148.9" cy="96.4" r=".79"/>
<circle cx="244" cy="81.6" r="2.83"/>
<circle cx="328.3" cy="102.8" r=".96"/>
<circle cx="395" cy="106.7" r="2.85"/>
<circle cx="287.1" cy="141.6" r="2.83"/>
<circle cx="377.1" cy="143.6" r=".96"/>
<circle cx="400.2" cy="144.7" r="2.85"/>
<circle cx="290.6" cy="172.9" r="2.83"/>
<circle cx="357.4" cy="164.5" r="2.84"/>
<circle cx="60" cy="183.7" r=".79"/>
<circle cx="148.9" cy="183.7" r=".79"/>
<circle cx="352.8" cy="188.5" r="2.85"/>
<circle cx="397.5" cy="183.8" r="2.85"/>
<circle cx="136.1" cy="200.1" r=".95"/>
<circle cx="398.7" cy="213" r="2.85"/>
<circle cx="275.2" cy="224.5" r="2.85"/>
<circle cx="330.2" cy="250.4" r="2.85"/>
</g>
<path d="M34.1 34.5l3.9 4M58.3 38.5l4-4M146.8 34.5l4 4M171 38.5l4-4M38 190.2l-3.9 4M62.3 194.2l-4-4M150.8 190.2l-4 4M175 194.2l-4-4" fill="none" stroke="#000" stroke-width=".28" stroke-dasharray="1.3 .6" stroke-dashoffset=".7" stroke-linecap="butt"/>
<g fill="#000">
<path d="M38.6 14.2l2.2-.3v.6zM168.2 13.9l2.2 .3-2.2 .3zM57.7 20.5l2.1-.3v.7zM60 27l2.2-.4v.7zM138.3 34l.4 2.1h-.7zM146.8 26.6l2.1 .4-2.1 .3zM149.2 20.2l2.1 .3-2.1 .4zM193.6 34l.3 2.1h-.7zM201.9 34l.3 2.1h-.6zM13.1 47.9l.3 2.1h-.6zM193.6 45.1l.3 2.1h-.7zM193.2 42.9h.7l-.3 2.2z"/>
<path d="M252.1 74.1l2.1-.3v.6zM269 73.8l2.1 .3-2.1 .3zM339.7 78.9l2.2 .4-2.2 .3zM351.4 79.3l2.2-.4v.7zM349.2 73.3l2.2 .4-2.2 .3zM360.9 73.7l2.2-.4v.7zM392.4 78.5l2.1 .3-2.1 .3zM396.9 78.8l2.2-.3v.6zM184.2 96.4l.3 2.1h-.6zM250.3 84.3l1.8 1.2-2.1-.6zM259.5 93.9l2.1 .3-2.1 .3zM271.1 94.2l2.2-.3v.6z"/>
<path d="M283.4 90l.3 2.1h-.6zM283.1 86.6h.6l-.3 2.2zM289.7 97.4l2.2-.3v.6zM294.6 81.3l.6-.2 .6 2.1zM297.1 97.1l2.2 .3-2.2 .3zM304.9 87.8h.7l-.3 2.2zM305.3 80.5l.3 2.1h-.7zM346 95.2l1.9-1.2-1.4 1.7zM365.7 88.6h.7l-.4 2.2zM366 84.5l.4 2.1h-.7zM372.8 84.5l.4 2.1h-.7zM138 99h.7l-.4 2.1z"/>
<path d="M138.3 106.8l.4 2.2h-.7zM284.1 117.8l2.2 .3-2.2 .4zM287.5 118.1l2.1-.3v.7zM320.4 118.8l2.2 .4-2.2 .3zM325.8 119.2l2.1-.4v.7zM341.9 106.4l2.2-.4v.7zM355.4 118.8l2.1 .4-2.1 .3zM360.7 119.2l2.1-.4v.7zM360.7 100.1l1.8 1.3-.5 .4zM358.8 106l2.1 .4-2.1 .3zM372.5 98.2h.7l-.4 2.1zM253.9 132.9h.7l-.4 2.1z"/>
<path d="M254.2 127.1l.4 2.1h-.7zM312.6 127.2l.3 2.2h-.7zM312.2 136.7h.7l-.3 2.1zM317.6 136.7h.7l-.4 2.1zM317.9 130.4l.4 2.1h-.7zM358.8 131.4l1.4 1.7-.6 .4zM360.5 127.7l1.7-1.3 .4 .6zM397 122.9l2.2 .4-2.2 .3zM400.2 123.3l2.2-.4v.7zM258.9 140.1l2.2 .3-2.2 .4zM269 140.4l2.1-.3v.7zM322.6 143.6l2.1-.4v.7z"/>
<path d="M358.5 143.2l2.2 .4-2.2 .3zM138 162.4h.7l-.4 2.1zM138.3 170.2l.4 2.2h-.7zM297.7 177.9l1.5 1.6-1.9-1zM344.8 169.9l1.9-1.2 .3 .6zM13.1 182.1l.3 2.2h-.6zM12.8 192.6h.6l-.3 2.2zM12.8 179.9h.6l-.3 2.2zM20.6 194.8l.3 2.2h-.6zM20.3 191.1h.6l-.3 2.1zM67.4 186.1l.3 2.1h-.6zM67.1 192.6h.6l-.3 2.2z"/>
<path d="M138 192.6h.7l-.4 2.2zM152 194.9l1.9-1.2-1.5 1.7zM183.9 181.5h.6l-.3 2.2zM193.2 181.5h.7l-.3 2.2zM193.6 183.7l.3 2.1h-.7zM193.2 192.6h.7l-.3 2.2zM201.6 192.6h.6l-.3 2.2zM341.6 198l.5 .5-1.9 1.2zM390.7 189.3l.4 .6-1.8 1.1zM33.9 206.7l2.1-.3v.7zM33.9 213.3l2.1-.3v.6zM36.5 199.7l2.1 .4-2.1 .3z"/>
<path d="M41.8 200.1l2.2-.4v.7zM52.4 199.7l2.1 .4-2.1 .3zM57.7 200.1l2.1-.4v.7zM60.3 206.4l2.1 .3-2.1 .4zM151.3 201.7l2.2-.4v.7zM168.2 201.3l2.2 .4-2.2 .3zM173 213l2.2 .3-2.2 .3zM274 211.9l.6 2.1h-.7zM393.9 205.2l1.5 1.7-.6 .3zM29.1 236l2.2-.3v.6zM177.8 235.7l2.1 .3-2.1 .3zM24 246.7h.7l-.4 2.1z"/>
<path d="M24.3 258.3l.4 2.2h-.7zM39 242.9l2.2-.3v.6zM55.1 242.6l2.2 .3-2.2 .3zM151.7 242.9l2.2-.3v.6zM167.8 242.6l2.2 .3-2.2 .3zM184.6 245.9h.6l-.3 2.1zM184.9 258.3l.3 2.2h-.6zM326.1 240.3l1.1 1.9-.6 .2z"/>
</g>
<path d="M319.8 66.5h25.7M321.6 71h21.1M95 220.6h18.1M301.2 256.1h17.5M94 268.7h23.1" fill="none" stroke="#000" stroke-width=".36"/>
<g fill="none" stroke="#000" stroke-width=".28" stroke-dasharray="15.2 1.3 1.3 1.3" stroke-linecap="butt">
<path d="M36.3 39.7v-.6M60.1 39.7v-.6M149 39.7v-.6M172.8 39.7v-.6M35.6 40.3h-.6M36.3 40.3v.3M36.3 40.3h.3M36.3 40.3v-.3M36.3 40.3h-.4M36.3 40.9v.6M36.9 40.3h.6M59.4 40.3h-.5"/>
<path d="M59.4 45.1h-.4M60.1 40.3v.3M60.1 40.3h.3M60.1 40.3v-.3M60.1 40.3h-.3M60.1 40.9v.6M60.1 45.1v-.4M60.1 45.1h-.3M60.1 45.1v.3M60.1 45.1h.3M60.1 44.4v-.5M60.1 45.7v.5"/>
<path d="M60.7 40.3h.6M60.7 45.1h.5M148.3 45.1h-.4M148.3 40.3h-.5M149 45.1v-.4M149 45.1h-.3M149 45.1v.3M149 45.1h.3M149 44.4v-.5M149 45.7v.5M149 40.3v.3M149 40.3h.3"/>
<path d="M149 40.3v-.3M149 40.3h-.3M149 40.9v.6M149.6 45.1h.5M149.6 40.3h.6M172.1 40.3h-.5M172.8 40.3v.3M172.8 40.3h.3M172.8 40.3v-.3M172.8 40.3h-.3M172.8 40.9v.6M173.4 40.3h.6"/>
<path d="M59.4 96.4h-.4M60.1 96.4v-.4M60.1 96.4h-.3M60.1 96.4v.3M60.1 96.4h.3M60.1 95.7v-.5M60.7 96.4h.5M148.3 96.4h-.4M149 96.4v-.4M149 96.4h-.3M149 96.4v.3M149 96.4h.3"/>
<path d="M149 95.7v-.5M149.6 96.4h.5M351.4 90.8v-.7M351.4 90.8h-.6M351.4 90.8v.6M351.4 90.8h.7M324.9 130.4h-.7M325.8 130.4v.4M325.8 130.4h.4M325.8 130.4v-.5M325.8 130.4h-.4M325.8 131.2v.8"/>
<path d="M325.8 129.5v-.7M326.6 130.4h.8M356.7 130.4h-.8M357.5 130.4v.4M357.5 130.4h.5M357.5 130.4v-.5M357.5 130.4h-.4M357.5 131.2v.8M357.5 129.5v-.7M358.4 130.4h.7M35.6 188.4h-.6M36.3 188.4v-.3"/>
<path d="M36.3 188.4h-.4M36.3 188.4v.3M36.3 188.4h.3M36.3 187.8v-.6M36.3 189.1v.5M36.9 188.4h.6M59.4 188.4h-.5M59.4 183.7h-.4M60.1 188.4v-.3M60.1 188.4h-.3M60.1 188.4v.3M60.1 188.4h.3"/>
<path d="M60.1 187.8v-.6M60.1 189.1v.5M60.1 183.7v-.4M60.1 183.7h-.3M60.1 183.7v.3M60.1 183.7h.3M60.1 184.3v.5M60.7 188.4h.6M60.7 183.7h.5M148.3 188.4h-.5M148.3 183.7h-.4M149 188.4v.3"/>
<path d="M149 188.4h.3M149 188.4v-.3M149 188.4h-.3M149 189.1v.5M149 187.8v-.6M149 183.7v-.4M149 183.7h-.3M149 183.7v.3M149 183.7h.3M149 184.3v.5M149.6 188.4h.6M149.6 183.7h.5"/>
<path d="M172.1 188.4h-.5M172.8 188.4v.3M172.8 188.4h.3M172.8 188.4v-.3M172.8 188.4h-.3M172.8 189.1v.5M172.8 187.8v-.6M173.4 188.4h.6"/>
</g>
<path d="M350.2 90.8h-4.2M351.4 89.5v-4.1M351.4 92v4.2M352.7 90.8h4.1" fill="none" stroke="#000" stroke-width=".28" stroke-dasharray="15.2 1.3 1.3 1.3" stroke-dashoffset="15.1" stroke-linecap="butt"/>
<g font-size="3.5">
<text x="319.8" y="66.1">CHAIN DOWN</text>
<text x="321.6" y="70.6">PROVISION</text>
<text x="95" y="220.3">TOP VIEW</text>
<text x="301.2" y="255.7">ISO VIEW</text>
<text x="94" y="268.4">FRONT VIEW</text>
</g>
<g font-size="3.2">
<text x="339.9" y="266.2">ORDER#: 261436</text>
<text x="340" y="275.6">TITLE:</text>
<text x="351.9" y="275.6">TANK-BASE-LAYOUT</text>
<text x="340.7" y="285.4">DWG#:</text>
<text x="353.7" y="285.4">06-30-2502</text>
</g>
<g font-size="3.1">
<text x="34" y="3">6</text>
<text x="104" y="3">5</text>
<text x="174" y="3">4</text>
<text x="244" y="3">3</text>
<text x="314" y="3">2</text>
<text x="384" y="3">1</text>
<text x=".6" y="26.2">F</text>
<text x="417.6" y="26.2">F</text>
<text x=".6" y="75.7">E</text>
<text x="417.5" y="75.7">E</text>
<text x=".3" y="125.2">D</text>
<text x="417.3" y="125.2">D</text>
<text x=".5" y="174.7">C</text>
<text x="417.4" y="174.7">C</text>
<text x=".5" y="224.2">B</text>
<text x="417.4" y="224.2">B</text>
<text x=".5" y="273.7">A</text>
<text x="417.4" y="273.7">A</text>
<text x="34" y="296.9">6</text>
<text x="104" y="296.9">5</text>
<text x="174" y="296.9">4</text>
<text x="244" y="296.9">3</text>
<text x="314" y="296.9">2</text>
<text x="384" y="296.9">1</text>
</g>
<g font-size="2.8">
<text x="413.7" y="4.7" transform="rotate(90 413.7 4.7)">PROPRIETARY AND CONFIDENTIAL</text>
<text x="281.1" y="7.1">ITEM NO.</text>
<text x="312.5" y="7.1">DESCRIPTION</text>
<text x="356.2" y="7.1">Material</text>
<text x="381.8" y="7.1">QTY.</text>
<text x="397.1" y="7.1">WEIGHT</text>
<text x="101" y="15.3">83.00</text>
<text x="287" y="12.8">1</text>
<text x="298.1" y="12.8">STRUCTURAL I-BEAM 6&quot; X 12.5</text>
<text x="351.3" y="12.8">ASTM A36 STEEL</text>
<text x="384.3" y="12.8">2</text>
<text x="399.6" y="12.8">82.99</text>
<text x="101" y="21.6">59.00</text>
<text x="287" y="18.5">2</text>
<text x="298.1" y="18.5">ANCHOR TAB 3&quot; X 3&quot; X 0.375&quot;</text>
<text x="351.3" y="18.5">ASTM A36 STEEL</text>
<text x="384.3" y="18.5">6</text>
<text x="400.4" y="18.5">0.87</text>
<text x="97.7" y="28.1">56.00 TYP.</text>
<text x="287" y="24.2">3</text>
<text x="287" y="29.8">4</text>
<text x="298.1" y="24.2">RECTANGULAR TUBE 6&quot; X 12&quot; X 1/4&quot;</text>
<text x="298.1" y="29.8">SUPPORT ANGLE 3&quot; X 3&quot; X 3/8&quot;</text>
<text x="351.3" y="24.2">ASTM A36 STEEL</text>
<text x="351.3" y="29.8">ASTM A36 STEEL</text>
<text x="384.3" y="24.2">2</text>
<text x="384.3" y="29.8">8</text>
<text x="398.8" y="24.2">251.17</text>
<text x="400.4" y="29.8">3.59</text>
<text x="287" y="35.5">5</text>
<text x="298.1" y="35.5">CHAIN DOWN HOOK 3/4&quot;</text>
<text x="351.3" y="35.5">ASTM A36 STEEL</text>
<text x="384.3" y="35.5">4</text>
<text x="400.4" y="35.5">4.33</text>
<text x="287" y="41.2">6</text>
<text x="298.1" y="41.2">GUSSET 3/8&quot; THICK</text>
<text x="351.3" y="41.2">ASTM A36 STEEL</text>
<text x="383.5" y="41.2">16</text>
<text x="400.4" y="41.2">0.33</text>
<text x="193" y="42.2" transform="rotate(-90 193 42.2)">7.00</text>
<text x="196.4" y="42.3" transform="rotate(-90 196.4 42.3)">TYP.</text>
<text x="287" y="46.9">7</text>
<text x="298.1" y="46.9">REMOVABLE CAGE PLATE</text>
<text x="351.3" y="46.9">ASTM A36 STEEL</text>
<text x="384.3" y="46.9">4</text>
<text x="139.5" y="71" transform="rotate(-90 139.5 71)">42.31</text>
<text x="258.9" y="75.2">6.00</text>
<text x="290.3" y="73.7">6</text>
<text x="306.4" y="75.6" transform="rotate(-90 306.4 75.6)">3.00</text>
<text x="353.5" y="74.7">3.00</text>
<text x="243.2" y="82.6">4</text>
<text x="343.9" y="80.3">3.00</text>
<text x="367.2" y="80.8" transform="rotate(-90 367.2 80.8)">2.00</text>
<text x="401.7" y="79.9">0.75</text>
<text x="263.7" y="95.3">3.00</text>
<text x="373.9" y="95.1" transform="rotate(-90 373.9 95.1)">5.00</text>
<text x="284.5" y="100.7" transform="rotate(-90 284.5 100.7)">0.38</text>
<text x="304.7" y="98.5">3.00</text>
<text x="329.8" y="103.9">3.00</text>
<text x="348.7" y="107.5">6.00</text>
<text x="370.4" y="106.1">R0.25</text>
<text x="394.2" y="107.7">5</text>
<text x="371.2" y="109.5">TYP.</text>
<text x="12.5" y="118.5" transform="rotate(-90 12.5 118.5)">84.56</text>
<text x="15.9" y="117.8" transform="rotate(-90 15.9 117.8)">TYP.</text>
<text x="203" y="118.6" transform="rotate(-90 203 118.6)">101.31</text>
<text x="290.9" y="119.2">0.38</text>
<text x="194.7" y="121.2" transform="rotate(-90 194.7 121.2)">87.31 TYP.</text>
<text x="255.4" y="124.5" transform="rotate(-90 255.4 124.5)">2.50</text>
<text x="312.8" y="120.3">1.50</text>
<text x="338.1" y="120.3">15.00</text>
<text x="366.1" y="120.3">1.50</text>
<text x="404.6" y="124.3">0.50</text>
<text x="368" y="126.3">2 X R0.50</text>
<text x="139.5" y="139.1" transform="rotate(-90 139.5 139.1)">36.36</text>
<text x="250.6" y="141.5">2.50</text>
<text x="286.4" y="142.7">6</text>
<text x="185.3" y="146.8" transform="rotate(-90 185.3 146.8)">55.00 TYP.</text>
<text x="313.7" y="147" transform="rotate(-90 313.7 147)">5.50</text>
<text x="319.1" y="147" transform="rotate(-90 319.1 147)">4.00</text>
<text x="338.1" y="144.7">18.00</text>
<text x="368.1" y="144.7">2EA X</text>
<text x="378.7" y="144.7">1.13 X 1.75</text>
<text x="399.4" y="145.7">7</text>
<text x="356.7" y="165.5">4</text>
<text x="289.8" y="173.9">3</text>
<text x="68.5" y="182.3" transform="rotate(-90 68.5 182.3)">5.50</text>
<text x="139.5" y="186" transform="rotate(-90 139.5 186)">15.50</text>
<text x="396.7" y="184.8">7</text>
<text x="12.5" y="191.2" transform="rotate(-90 12.5 191.2)">8.00</text>
<text x="15.9" y="191.3" transform="rotate(-90 15.9 191.3)">TYP.</text>
<text x="193" y="192" transform="rotate(-90 193 192)">7.00</text>
<text x="352" y="189.6">1</text>
<text x="196.4" y="192.1" transform="rotate(-90 196.4 192.1)">TYP.</text>
<text x="26.9" y="202.8">TYP.</text>
<text x="27" y="199.4">2.00</text>
<text x="45.3" y="202.8">TYP.</text>
<text x="45.4" y="199.4">8.00</text>
<text x="65.7" y="202.8">TYP.</text>
<text x="65.8" y="199.4">2.00</text>
<text x="127.1" y="201.2">8EA X</text>
<text x="137.7" y="201.2">1.03</text>
<text x="157.4" y="202.7">12.00</text>
<text x="20" y="204.3" transform="rotate(-90 20 204.3)">1.00</text>
<text x="23.4" y="204.4" transform="rotate(-90 23.4 204.4)">TYP.</text>
<text x="44.7" y="207.8">18.00</text>
<text x="101" y="214.4">89.00</text>
<text x="398" y="214.1">5</text>
<text x="274.5" y="225.6">2</text>
<text x="101" y="237.1">95.00</text>
<text x="44.7" y="244">11.50</text>
<text x="157.4" y="244">11.50</text>
<text x="329.4" y="251.5">6</text>
<text x="25.5" y="256.3" transform="rotate(-90 25.5 256.3)">6.00</text>
<text x="186" y="255.9" transform="rotate(-90 186 255.9)">6.50</text>
<text x="292.8" y="263.9">ALL DIMENSIONS ARE IN INCHES</text>
<text x="291.7" y="278.1">APPROVEDBY</text>
<text x="312.8" y="278.1">SRG</text>
<text x="323.3" y="278.1">09/07/26</text>
<text x="292.6" y="282.7">CHECKEDBY</text>
<text x="293" y="287.4">DRAWNBY</text>
<text x="313.3" y="282.7">MO</text>
<text x="313.7" y="287.4">RK</text>
<text x="323.3" y="282.7">09/07/26</text>
<text x="323.3" y="287.4">09/07/26</text>
<text x="164.8" y="292.3">REV NO.</text>
<text x="215.4" y="292.3">REVISION</text>
<text x="266.4" y="292.3">BY</text>
<text x="278.3" y="292.3">DATE</text>
<text x="311.8" y="292.5">NAME</text>
<text x="325.5" y="292.5">DATE</text>
<text x="340.7" y="292.5">SCALE: 1:16</text>
<text x="368.9" y="292.5">SHEET: 2 OF 2</text>
<text x="405.4" y="292.3">REV 00</text>
</g>
<g font-size="2.8" fill="#00f">
<text x="399.6" y="46.9">13.54</text>
<text x="331.2" y="52.6">TOTAL</text>
<text x="398.2" y="52.6">779.09</text>
</g>
<text font-size="2.5" fill="#003082" x="413.9" y="197.6" transform="rotate(90 413.9 197.6)">VANTRAN TRANSFORMERS - WACO, TEXAS - USA</text>
<g font-size="1.8">
<text x="413.2" y="59.4" transform="rotate(90 413.2 59.4)">OR AS A WHOLE WITHOUT THE WRITTEN PERMISSION OF VANTRAN INDUSTRIES INC. IS PROHIBITED.</text>
<text x="415" y="59.4" transform="rotate(90 415 59.4)">THE INFORMATION CONTAINED IN THIS DRAWING IS THE SOLE PROPERTY OF VANTRAN INDUSTRIES INC. ANY REPRODUCTION IN PART</text>
</g>
</svg>
